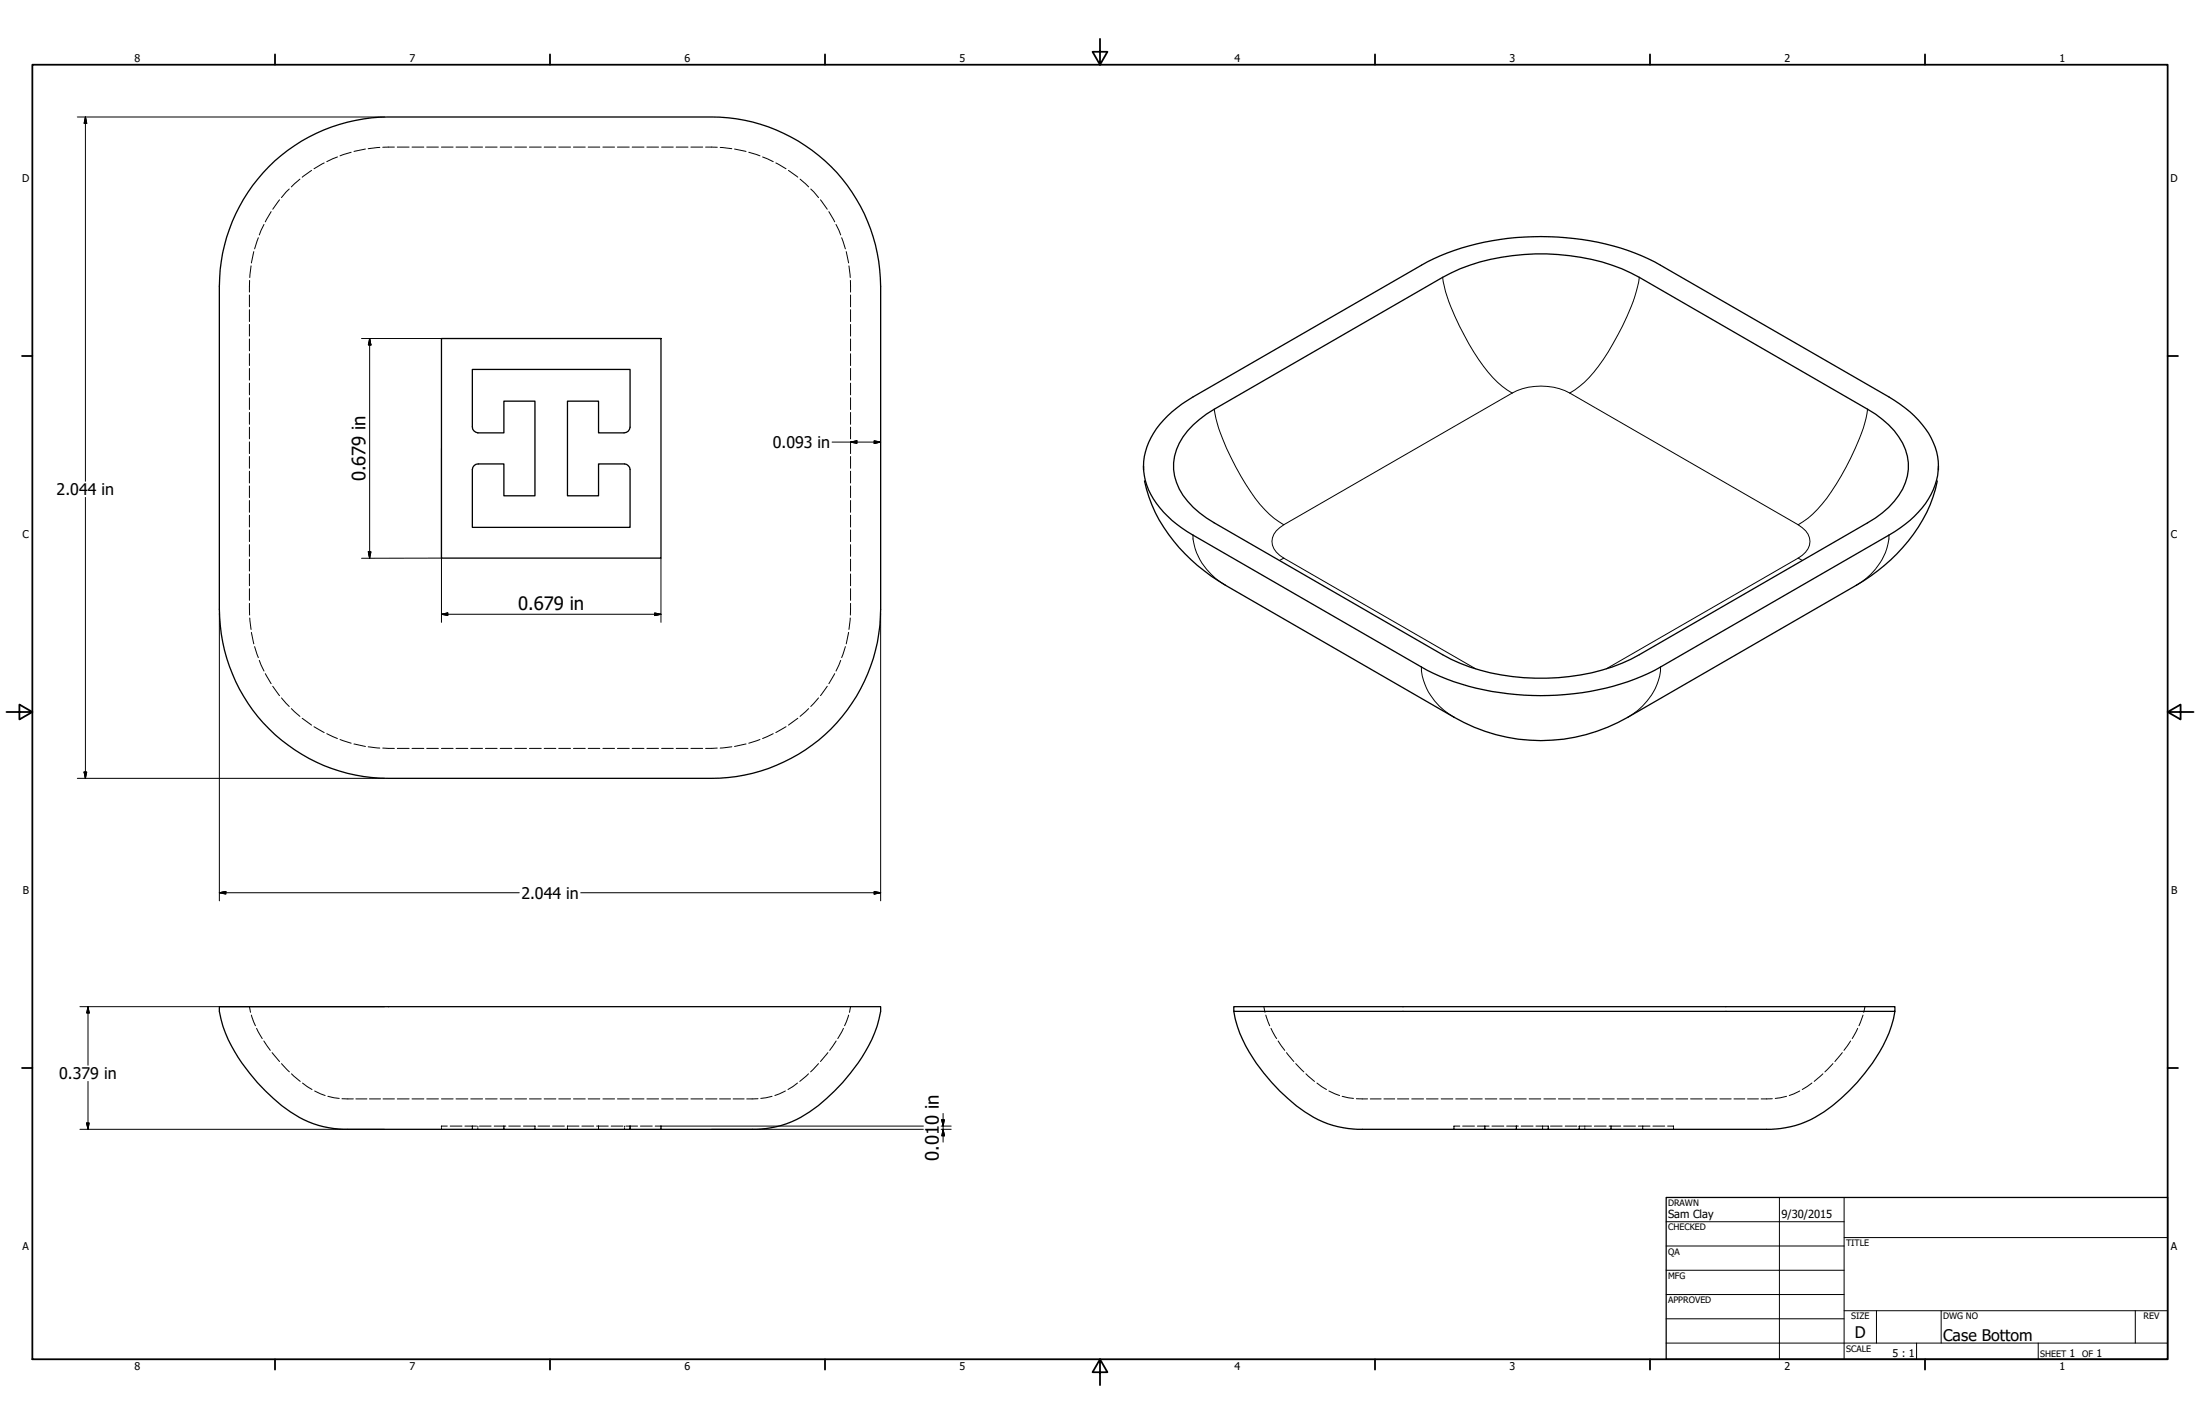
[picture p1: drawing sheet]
<svg xmlns="http://www.w3.org/2000/svg" width="864mm" height="559mm" viewBox="0 0 864 559" stroke-linecap="round" stroke-linejoin="round" font-family="sans-serif">
<!-- layer: Hidden (ANSI) -->
<g fill="none" stroke="#000" stroke-width=".39">
<path d="M137.9 59.8l-4.4 1.4M143.4 58.5l-4.5 .9M149.1 57.8l-4.6 .6M154.8 57.7l-4.6 .1M156 57.7h4.6M161.7 57.7h4.7M167.5 57.7h4.6M173.3 57.7h4.6M179 57.7h4.6M184.8 57.7h4.6M190.6 57.7h4.5M196.3 57.7h4.6"/>
<path d="M202.1 57.7h4.6M207.8 57.7h4.7M213.6 57.7h4.6M219.3 57.7h4.7M225.1 57.7h4.6M230.9 57.7h4.6M236.7 57.7h4.5M242.4 57.7h4.6M248.2 57.7h4.6M253.9 57.7h4.6M259.7 57.7h4.6M265.4 57.7h4.7"/>
<path d="M271.2 57.7h4.6M277 57.7l4.6 .1M282.7 57.8l4.6 .6M288.4 58.5l4.5 .9M293.9 59.8l4.4 1.4M109.7 78.4l-2.6 3.7M113.5 74.2l-3 3.3M117.7 70.3l-3.3 3M122.3 66.9l-3.7 2.6M127.3 63.9l-4 2.3M132.5 61.6l-4.2 1.8M299.3 61.6l4.2 1.8"/>
<path d="M304.5 63.9l4 2.3M309.5 66.9l3.7 2.6M314.1 70.3l3.3 3M318.3 74.2l3 3.3M322.1 78.4l2.6 3.7M99.6 98.7l-.9 4.5M101.4 93.3l-1.5 4.4M103.6 88.1l-1.8 4.1M106.4 83.1l-2.3 4M325.4 83.1l2.3 4M328.2 88.1l1.8 4.1M330.4 93.3l1.5 4.4"/>
<path d="M332.2 98.7l.9 4.5M97.9 115.8v4.6M98 110l-.1 4.6M98.6 104.3l-.6 4.6M333.2 104.3l.6 4.6M333.8 110l.1 4.6M333.9 115.8v4.6M97.9 121.5v4.7M97.9 127.3v4.6M97.9 133v4.7M97.9 138.8v4.6M333.9 121.5v4.7"/>
<path d="M333.9 127.3v4.6M333.9 133v4.7M333.9 138.8v4.6M97.9 144.6v4.6M97.9 150.4v4.5M97.9 156.1v4.6M333.9 144.6v4.6M333.9 150.4v4.5M333.9 156.1v4.6M97.9 161.9v4.6M97.9 167.6v4.6M97.9 173.4v4.6"/>
<path d="M97.9 179.1v4.7M333.9 161.9v4.6M333.9 167.6v4.6M333.9 173.4v4.6M333.9 179.1v4.7M97.9 184.9v4.6M97.9 190.7v4.6M97.9 196.4v4.6M333.9 184.9v4.6M333.9 190.7v4.6M333.9 196.4v4.6M97.9 202.2v4.6"/>
<path d="M97.9 208v4.5M97.9 213.7v4.6M97.9 219.5v4.6M333.9 202.2v4.6M333.9 208v4.5M333.9 213.7v4.6M333.9 219.5v4.6M97.9 225.2v4.7M97.9 231v4.6M97.9 236.8l.1 4.6M333.9 236.8l-.1 4.6M333.9 225.2v4.7"/>
<path d="M333.9 231v4.6M98 242.5l.6 4.5M98.7 248.2l.9 4.5M99.9 253.7l1.5 4.4M101.8 259.1l1.8 4.2M330 259.1l-1.8 4.2M331.9 253.7l-1.5 4.4M333.1 248.2l-.9 4.5M333.8 242.5l-.6 4.5M104.1 264.4l2.3 3.9M107.1 269.3l2.6 3.7M110.5 273.9l3 3.3"/>
<path d="M114.4 278.1l3.3 3M317.4 278.1l-3.3 3M321.3 273.9l-3 3.3M324.7 269.3l-2.6 3.7M327.7 264.4l-2.3 3.9M118.6 281.9l3.7 2.6M123.3 285.2l4 2.3M128.3 287.9l4.2 1.9M133.5 290.2l4.4 1.5M138.9 292l4.5 .9M144.5 293.1l4.6 .5M150.2 293.6l4.6 .1"/>
<path d="M156 293.7h4.6M161.7 293.7h4.7M167.5 293.7h4.6M173.3 293.7h4.6M179 293.7h4.6M184.8 293.7h4.6M190.6 293.7h4.5M196.3 293.7h4.6M202.1 293.7h4.6M207.8 293.7h4.7M213.6 293.7h4.6M219.3 293.7h4.7"/>
<path d="M225.1 293.7h4.6M230.9 293.7h4.6M236.7 293.7h4.5M242.4 293.7h4.6M248.2 293.7h4.6M253.9 293.7h4.6M259.7 293.7h4.6M265.4 293.7h4.7M271.2 293.7h4.6M281.6 293.6l-4.6 .1M287.3 293.1l-4.6 .5M292.9 292l-4.5 .9"/>
<path d="M298.3 290.2l-4.4 1.5M303.5 287.9l-4.2 1.9M308.5 285.2l-4 2.3M313.2 281.9l-3.7 2.6M97.9 395l.5 2.3M98.7 398.3l1.6 4.2M333.1 398.3l-1.6 4.2M333.9 395l-.5 2.3M496.1 395l.5 2.3M496.9 398.3l1.5 4.2M731.3 398.3l-1.6 4.2M732.1 395l-.5 2.3"/>
<path d="M100.7 403.5l2.2 4M103.6 408.5l2.5 3.7M106.8 413.1l2.9 3.5M110.5 417.4l3.1 3.2M321.3 417.4l-3.1 3.2M325 413.1l-2.9 3.5M328.2 408.5l-2.5 3.7M331.1 403.5l-2.2 4M498.9 403.5l2.2 4M501.7 408.5l2.6 3.7M505 413.1l2.9 3.5M508.6 417.4l3.2 3.2"/>
<path d="M719.5 417.4l-3.2 3.2M723.2 413.1l-2.9 3.5M726.4 408.5l-2.6 3.7M729.2 403.5l-2.1 4M114.4 421.4l3.5 3M118.7 425l3.8 2.5M123.5 428.1l4.1 1.8M128.7 430.2l4.5 .8M134.2 431.2h4.5M139.7 431.2h4.3M145 431.2h4.4M150.4 431.2h4.4"/>
<path d="M156 431.2h4.6M161.7 431.2h4.7M167.5 431.2h4.6M173.3 431.2h4.6M179 431.2h4.6M184.8 431.2h4.6M190.6 431.2h4.5M196.3 431.2h4.6M202.1 431.2h4.6M207.8 431.2h4.7M213.6 431.2h4.6M219.3 431.2h4.7"/>
<path d="M225.1 431.2h4.6M230.9 431.2h4.6M236.7 431.2h4.5M242.4 431.2h4.6M248.2 431.2h4.6M253.9 431.2h4.6M259.7 431.2h4.6M265.4 431.2h4.7M271.2 431.2h4.6M277 431.2h4.4M282.4 431.2h4.4M287.8 431.2h4.3"/>
<path d="M297.6 431.2h-4.5M303.1 430.2l-4.5 .8M308.3 428.1l-4.1 1.8M313.1 425l-3.8 2.5M317.4 421.4l-3.5 3M512.6 421.4l3.4 3M517 425l3.7 2.5M521.7 428.1l4.1 1.8M526.9 430.2l4.4 .8M532.4 431.2h4.4M537.9 431.2h4.3M543.2 431.2h4.3"/>
<path d="M548.6 431.2h4.4M554.2 431.2h4.6M559.9 431.2h4.6M565.7 431.2h4.6M571.4 431.2h4.7M577.2 431.2h4.7M583 431.2h4.6M588.7 431.2h4.6M594.5 431.2h4.6M600.3 431.2h4.5M606 431.2h4.6M611.8 431.2h4.6"/>
<path d="M617.5 431.2h4.7M623.3 431.2h4.6M629.1 431.2h4.6M634.8 431.2h4.6M640.6 431.2h4.6M646.4 431.2h4.5M652.1 431.2h4.6M657.9 431.2h4.6M663.6 431.2h4.6M669.4 431.2h4.6M675.1 431.2h4.5M680.7 431.2h4.2"/>
<path d="M686 431.2h4.2M695.7 431.2h-4.4M701.3 430.2l-4.5 .8M706.5 428.1l-4.1 1.8M711.3 425l-3.8 2.5M715.6 421.4l-3.4 3M173.3 441.9v.4zM173.3 442.8v.4M173.3 441.9h2.3M176.7 441.9h4.7M182.5 441.9h4.6M185.4 441.9v.4"/>
<path d="M185.4 442.8v.4M187.6 441.9v.4M187.6 442.8v.4M188.2 441.9h4.6M194 441.9h4.6M197.8 441.9v.4M197.8 442.8v.4M199.7 441.9h4.6M205.5 441.9h4.5v.4M210 442.8v.4M211.2 441.9h4.6M216.9 441.9h4.7"/>
<path d="M222.7 441.9h4.6M222.8 441.9v.4M222.8 442.8v.4M228.4 441.9h4.6M234.2 441.9h4.6M234.9 441.9v.4M234.9 442.8v.4M239.9 441.9h4.6M245.2 441.9v.4M245.2 442.8v.4M245.7 441.9h4.6M247.3 441.9v.4"/>
<path d="M247.3 442.8v.4M251.4 441.9h4.6M257.2 441.9h2.3v.4M259.5 442.8v.4M570.7 441.9v.4v-.4h2.3M570.7 442.8v.4M574.2 441.9h4.6M579.9 441.9h4.6M582.9 441.9v.4M582.9 442.8v.4M585.7 441.9h4.6M591.4 441.9h4.6"/>
<path d="M595.2 441.9v.4M595.2 442.8v.4M597.2 441.9h4.6M602.9 441.9h4.6M605.5 441.9v.4M605.5 442.8v.4M607.8 441.9v.4M607.8 442.8v.4M608.6 441.9h4.6M614.4 441.9h4.6M619.9 441.9v.4M619.9 442.8v.4"/>
<path d="M620.1 441.9h4.6M622.1 441.9v.4M622.1 442.8v.4M625.9 441.9h4.6M631.6 441.9h4.6M632.4 441.9v.4M632.4 442.8v.4M637.3 441.9h4.7M643.1 441.9h4.6M644.8 441.9v.4M644.8 442.8v.4M648.8 441.9h4.7"/>
<path d="M654.6 441.9h2.3M656.9 441.9v.4zM656.9 442.8v.4"/>
</g>
<!-- layer: Visible (ANSI) -->
<path d="M105.5 65.4a66.7 66.7 0 0 1 47-19.5h126.8a66.4 66.4 0 0 1 66.4 66.4v126.8a66.3 66.3 0 0 1-66.4 66.3h-126.8a66.5 66.5 0 0 1-66.4-66.3v-126.8a66.7 66.7 0 0 1 19.4-46.9zM173.3 132.8h86.2v86.2h-86.2zM185.4 145h61.9v22.6a2.39 2.39 0 0 1-2.3 2.3h-10.1v-12.5h-12.1v37.2h12.1v-12.5h10.3a2.43 2.43 0 0 1 2.1 2.1v22.7h-61.9v-22.6a2.28 2.28 0 0 1 2.4-2.2h10v12.5h12.2v-37.2h-12.2v12.5h-10.2a2.4 2.4 0 0 1-2.2-2.4zM86.1 395h259.6a37.2 37.2 0 0 1-6.1 17.8 72.9 72.9 0 0 1-27.1 26.6 38.3 38.3 0 0 1-17.2 3.8h-158.8a39.2 39.2 0 0 1-25.9-9.3 71.6 71.6 0 0 1-23.1-31.2l-1.4-5.8zM484.3 396.9a56.1 56.1 0 0 0 14.9 27.9 55.7 55.7 0 0 0 22.1 16.2l5.9 1.5 5.8 .7h160.5a38.9 38.9 0 0 0 25.8-9.3 70.2 70.2 0 0 0 23.1-31.2l1.4-5.8M484.3 395h259.5v1.9h-259.5z" fill="none" stroke="#000" stroke-width=".51"/>
<!-- layer: Visible Narrow (ANSI) -->
<g fill="none" stroke="#000" stroke-width=".39">
<path d="M566.3 108.8a65.5 65.5 0 0 0 8.5 22.8 63.8 63.8 0 0 0 14.9 20l3.9 2.6M643.5 108.8a65.5 65.5 0 0 1-8.5 22.8 62.6 62.6 0 0 1-15 20l-3.8 2.6M593.6 154.2a24.8 24.8 0 0 1 22.6 0M593.6 154.2l-89.7 51.7M616.2 154.2l89.7 51.7M476.6 160.6a65.5 65.5 0 0 0 8.5 22.7 62.6 62.6 0 0 0 15 20.1l3.8 2.5M733.1 160.6a57.4 57.4 0 0 1-6.6 19.1 73.3 73.3 0 0 1-16.8 23.7l-3.8 2.5M468.3 210a24 24 0 0 0 12.8 19.7M503.9 205.9a8.3 8.3 0 0 0-4.6 6.6 7.7 7.7 0 0 0 4.6 6.5M503.9 219l75.3 43.4M503.9 219l-1.7 1M705.9 205.9a8.3 8.3 0 0 1 4.6 6.6 7.7 7.7 0 0 1-4.6 6.5"/>
<path d="M705.9 219l-75.3 43.4M705.9 219l1.7 1M741.5 210a23.9 23.9 0 0 1-12.8 19.7M558 261.7a23.6 23.6 0 0 0 12.7 19.7M651.8 261.7a24 24 0 0 1-12.7 19.7"/>
</g>
<path d="M458.3 163.2l5.6-4.6 4.4-2.8 89.7-51.7a98.8 98.8 0 0 1 56.7-10.8 90.8 90.8 0 0 1 37.1 10.8l89.7 51.7a39.3 39.3 0 0 1 18.2 19.7 24.9 24.9 0 0 1-6.7 25.5l-3.3 3.2-6 4.5-91.9 53a101 101 0 0 1-59.9 10.5 90 90 0 0 1-33.9-10.5l-89.7-51.7a38.9 38.9 0 0 1-18.1-19.6 24.9 24.9 0 0 1 6.6-25.6zM468.4 166.8l5.2-4.3 3-1.9 89.7-51.8a81.2 81.2 0 0 1 45.3-8.9 74.5 74.5 0 0 1 31.9 8.9l89.6 51.8a32.7 32.7 0 0 1 14.9 15.8 19.8 19.8 0 0 1-4.4 20.3 37.9 37.9 0 0 1-10.5 8.5l-89.6 51.7a83.4 83.4 0 0 1-49.8 8.6 73.9 73.9 0 0 1-27.4-8.6l-89.7-51.7a30.1 30.1 0 0 1-15.5-18.4 21.4 21.4 0 0 1 7.3-20zM448.9 182.9v1.5M449.3 188.7a62.7 62.7 0 0 0 26.1 37.4l5.7 3.6 89.6 51.7a68 68 0 0 0 68.4 0l89.6-51.7a67.2 67.2 0 0 0 30.1-34.8l1.7-6.2M760.9 182.9v1.5" fill="none" stroke="#000" stroke-width=".51"/>
<!-- layer: Border (ANSI) -->
<g fill="none" stroke="#000" stroke-width=".7">
<path d="M431.8 15.2v10.2l-2.9-5.1h5.8l-2.9 5.1M12.7 25.4h838.2v508h-838.2zM107.9 21.3v4.1M215.9 21.3v4.1M323.8 21.3v4.1M539.8 21.3v4.1M647.7 21.3v4.1M755.6 21.3v4.1M8.6 139.7h4.1M850.9 139.7h4.1M2.5 279.4h10.2l-5.1-2.9v5.8l5.1-2.9M850.9 279.4l5.1 2.9v-5.8l-5.1 2.9h10.2"/>
<path d="M8.6 419.1h4.1M850.9 419.1h4.1M107.9 533.4v4.1M215.9 533.4v4.1M323.8 533.4v4.1M431.8 533.4l2.9 5.1h-5.8l2.9-5.1v10.2M539.8 533.4v4.1M647.7 533.4v4.1M755.6 533.4v4.1"/>
</g>
<!-- layer: Title (ANSI) -->
<g fill="none" stroke="#000" stroke-width=".39">
<path d="M654 479.4h69.9M698.5 469.9v63.5M723.9 469.9v63.5M654 488.9h69.9M654 498.5h69.9M723.9 485.6h127M654 508h69.9M654 517.5h69.9M723.9 514.3h127M736.6 514.3v12.7M762 514.3v12.7M838.2 514.3v12.7"/>
<path d="M654 527h196.9M752.3 527v6.4M800.1 527v6.4"/>
</g>
<path d="M654 469.9h196.9v63.5h-196.9z" fill="none" stroke="#000" stroke-width=".51"/>
<!-- layer: Dimension (ANSI) -->
<g fill="none" stroke="#000" stroke-width=".39">
<path d="M30.4 45.9h120.5M33.5 45.9l.5 2.5h-1zM33.5 45.9v142.9M326.6 173.5h19.1M333.9 173.5l2.5-.5v1zM343.2 173l2.5 .5-2.5 .5zM33.5 195.2v110.2M86.1 240.7v112.8M345.7 240.7v112.8M30.4 305.4h120.5M33 303h1l-.5 2.4zM86.1 350.3l2.5-.5v1z"/>
<path d="M86.1 350.3h117.7M228 350.3h117.7M343.2 349.8l2.5 .5-2.5 .5zM31.4 395h119.5M34.5 395l.5 2.5h-1zM34.5 395v23M34.5 424.4v18.8M31.4 443.2h119.5M34 440.7h1l-.5 2.5z"/>
</g>
<g fill="#000" stroke="#000" stroke-width=".39">
<path d="M33.5 45.9l.5 2.5zM33.5 45.9l.5 2.5h-1zM333.9 173.5l2.5-.5zM333.9 173.5l2.5-.5v1zM343.2 174l2.5-.5zM343.2 173l2.5 .5-2.5 .5zM33 303l.5 2.4zM33 303h1l-.5 2.4zM86.1 350.3l2.5-.5zM86.1 350.3l2.5-.5v1zM343.2 350.8l2.5-.5zM343.2 349.8l2.5 .5-2.5 .5z"/>
<path d="M34.5 395l.5 2.5zM34.5 395l.5 2.5h-1zM34 440.7l.5 2.5zM34 440.7h1l-.5 2.5z"/>
</g>
<!-- layer: Dimension (ISO) -->
<g fill="none" stroke="#000" stroke-width=".39">
<path d="M141.9 132.8h74.4M145.1 132.8l.5 2.6h-1zM145.1 132.8v86.3M173.3 176v68.2M144.6 216.5h1l-.5 2.6zM173.3 219l-31.4 .1M259.5 219v25.2M173.3 241l2.5-.5v1.1zM173.3 241h86.2M257 240.5l2.5 .5-2.5 .6zM369.7 439.4h1l-.5 2.5zM370.2 436.9v11.3"/>
<path d="M259.5 441.9h103M279.3 443.2h83.2M369.4 443.2h4M369.4 441.9h4M370.2 443.2l.5 2.5h-1z"/>
</g>
<path d="M145.1 132.8l.5 2.6zM145.1 132.8l.5 2.6h-1zM144.6 216.5l.5 2.6zM144.6 216.5h1l-.5 2.6zM173.3 241l2.5-.5zM173.3 241l2.5-.5v1.1zM257 241.6l2.5-.6zM257 240.5l2.5 .5-2.5 .6zM369.7 439.4l.5 2.5zM369.7 439.4h1l-.5 2.5zM370.2 443.2l.5 2.5zM370.2 443.2l.5 2.5h-1z" fill="#000" stroke="#000" stroke-width=".39"/>
<g font-size="7.2">
<text x="143.4" y="188.9" transform="rotate(-90 143.4 188.9)">0.679 in</text>
<text x="203.5" y="239.4">0.679 in</text>
<text x="368.6" y="455.5" transform="rotate(-90 368.6 455.5)">0.010 in</text>
</g>
<g font-size="6.3">
<text x="303.3" y="175.8">0.093 in</text>
<text x="22.2" y="194.3">2.044 in</text>
<text x="204.7" y="352.6">2.044 in</text>
<text x="23.2" y="423.5">0.379 in</text>
<text x="728.1" y="524.9">D</text>
<text x="762.8" y="526.2">Case Bottom</text>
</g>
<g font-size="4.4">
<text x="654.8" y="477.8">Sam Clay</text>
<text x="699.3" y="478">9/30/2015</text>
</g>
<g font-size="4.2">
<text x="52.8" y="24.4">8</text>
<text x="160.8" y="24.4">7</text>
<text x="268.7" y="24.4">6</text>
<text x="376.7" y="24.4">5</text>
<text x="484.6" y="24.4">4</text>
<text x="592.6" y="24.4">3</text>
<text x="700.5" y="24.4">2</text>
<text x="808.5" y="24.4">1</text>
<text x="8.8" y="71.4">D</text>
<text x="852" y="71.4">D</text>
<text x="8.9" y="211.1">C</text>
<text x="852.2" y="211.1">C</text>
<text x="9" y="350.8">B</text>
<text x="852.2" y="350.8">B</text>
<text x="8.9" y="490.5">A</text>
<text x="852.2" y="490.5">A</text>
<text x="742.9" y="532.6">5 : 1</text>
<text x="812.4" y="532.6">1</text>
<text x="823" y="532.6">1</text>
<text x="52.8" y="537.5">8</text>
<text x="160.8" y="537.5">7</text>
<text x="268.7" y="537.5">6</text>
<text x="376.7" y="537.5">5</text>
<text x="484.6" y="537.5">4</text>
<text x="592.6" y="537.5">3</text>
<text x="700.5" y="537.5">2</text>
<text x="808.5" y="537.5">1</text>
</g>
<g font-size="3.5">
<text x="654.8" y="473.2">DRAWN</text>
<text x="654.8" y="482.8">CHECKED</text>
<text x="724.7" y="488.9">TITLE</text>
<text x="654.8" y="492.3">QA</text>
<text x="654.8" y="501.8">MFG</text>
<text x="654.8" y="511.4">APPROVED</text>
<text x="726.7" y="517.7">SIZE</text>
<text x="762.8" y="517.7">DWG NO</text>
<text x="841.4" y="517.7">REV</text>
<text x="724.7" y="530.4">SCALE</text>
<text x="800.9" y="532.6">SHEET</text>
<text x="817.4" y="532.6">OF</text>
</g>
</svg>
